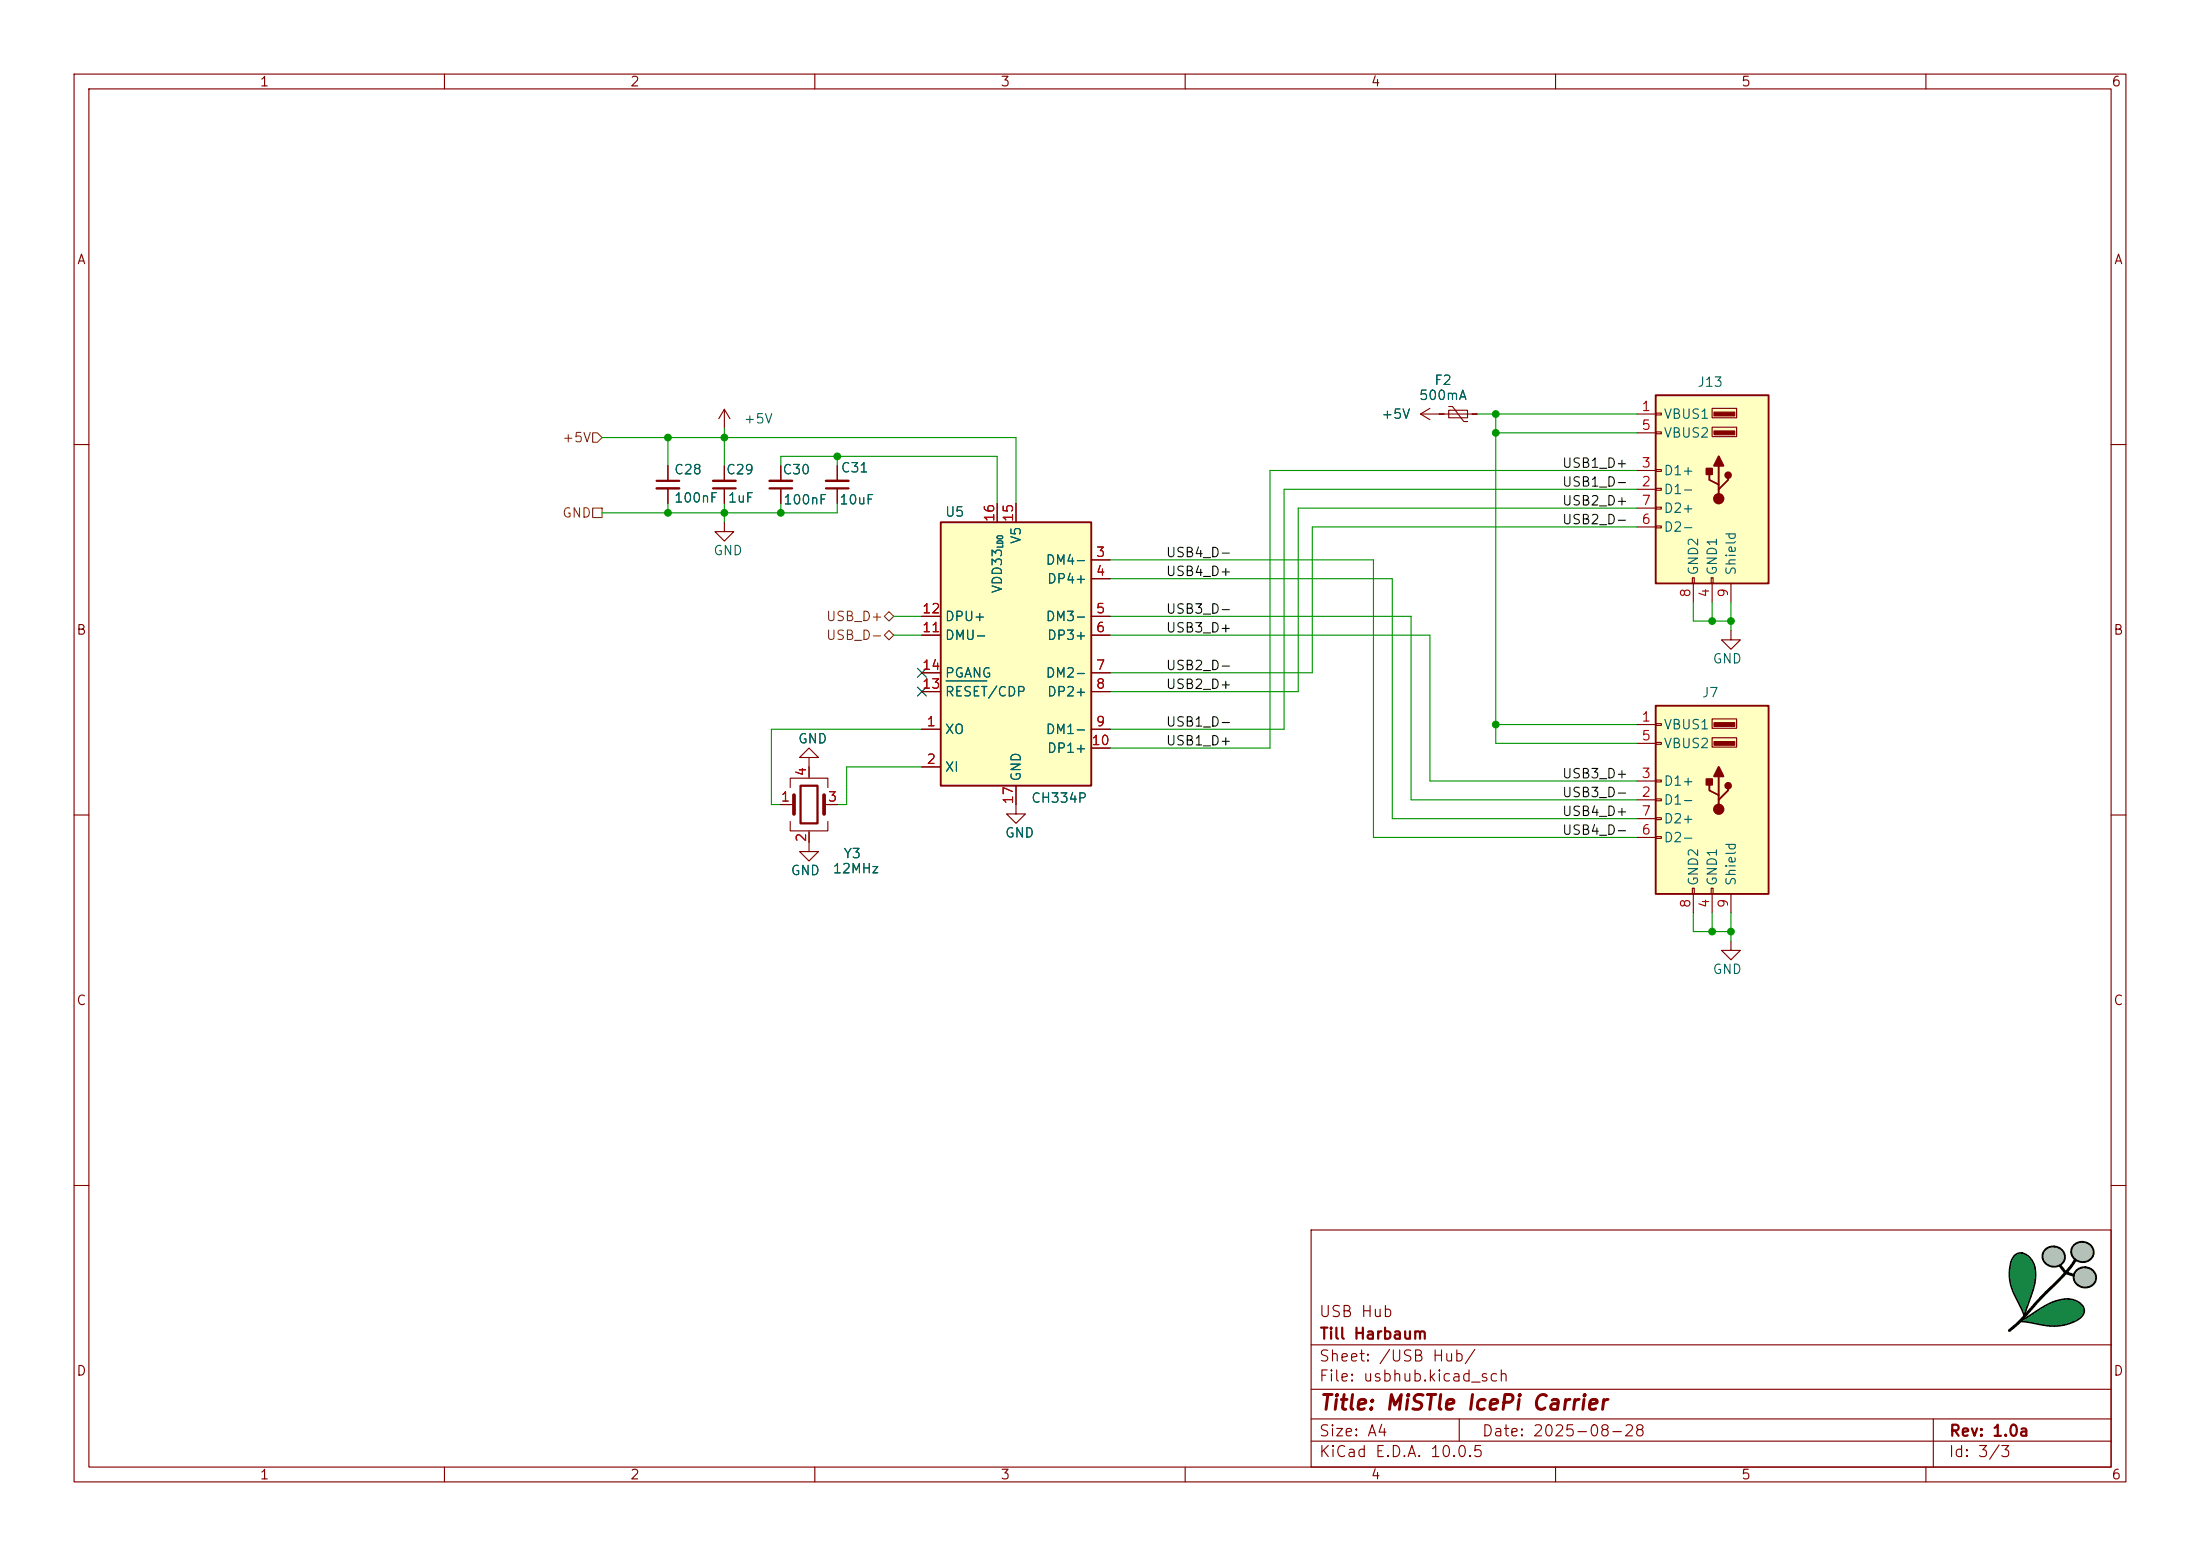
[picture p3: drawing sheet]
<svg xmlns="http://www.w3.org/2000/svg" width="297mm" height="210mm" viewBox="0 0 297 210" stroke-linecap="round" stroke-linejoin="round" font-family="sans-serif">
<g fill="none" stroke="#840000" stroke-width=".15">
<path d="M10 10h277v190h-277zM12 12h273v186h-273zM60 10v2M110 10v2M160 10v2M210 10v2M260 10v2M10 60h2M285 60h2M10 110h2M285 110h2M10 160h2"/>
<path d="M177 166h108v32h-108zM285 160h2M60 198v2M110 198v2M160 198v2M177 194.5h108M177 191.5h108M177 187.5h108M177 181.5h108M197 191.5v3M210 198v2M260 198v2"/>
<path d="M261 191.5v6.5"/>
</g>
<g fill="#168543">
<path d="M272.7 178.4l.5-.3a19.4 19.4 0 0 1 4.3-2.5 3.2 3.2 0 0 1 3.6 .6 1.22 1.22 0 0 1-.5 1.9 6.9 6.9 0 0 1-5.4 .6z"/>
<path d="M271.9 169.5a1.51 1.51 0 0 1 2.4 .5 4.4 4.4 0 0 1 .2 3.9l-1.2 3.7-.5-1.1a9.6 9.6 0 0 1-1.5-4.2v-.3a4 4 0 0 1 .6-2.5z"/>
</g>
<g fill="#c2c2c2">
<path d="M276.1 168.6a1.51 1.51 0 0 1 1.9-.2 1.51 1.51 0 0 1 .6 1.9 1.52 1.52 0 0 1-1.9 .5 1.52 1.52 0 0 1-.9-1.8z"/>
<path d="M280 168a1.51 1.51 0 0 1 1.9-.2 1.51 1.51 0 0 1 .6 1.9 1.52 1.52 0 0 1-1.9 .5 1.52 1.52 0 0 1-.9-1.8z"/>
<path d="M280.3 171.5a1.51 1.51 0 0 1 1.9-.2 1.51 1.51 0 0 1 .6 1.8 1.52 1.52 0 0 1-1.9 .6 1.52 1.52 0 0 1-.8-1.9z"/>
</g>
<path d="M105.4 108.6h1.8M106.7 110.9v1.2h5.1v-1.2M106.7 106.3v-1.3h5.1v1.3M109.2 112.1v2.8h-1.3l1.3 1.3 1.3-1.3h-1.3M109.2 103.5v1.5M111.3 108.6h1.7M233.7 127v1.3h-1.3l1.3 1.2 1.2-1.2h-1.2" fill="none" stroke="#840000" stroke-width=".15"/>
<path d="M107.2 107.3v2.6M111.3 107.3v2.6" fill="none" stroke="#840000" stroke-width=".51"/>
<path d="M108.1 106h2.3v5.1h-2.3z" fill="none" stroke="#840000" stroke-width=".3"/>
<path d="M223.5 95.3h15.3v25.4h-15.3z" fill="#ffffc2"/>
<path d="M223.5 95.3h15.3v25.4h-15.3zM230.8 105.4v1.3l1.2 .6v.7M232 104.8v2.5M233.3 106v.7l-1.3 1.3v.6" fill="none" stroke="#840000" stroke-width=".25"/>
<g fill="#840000" stroke="#840000" stroke-width=".25">
<path d="M232 103.5l.7 1.3h-1.3z"/>
<path d="M230.4 105.2h.7v.7h-.7z"/>
<circle cx="233.3" cy="106" r=".38"/>
<circle cx="232" cy="109.2" r=".63"/>
</g>
<g fill="#840000" stroke="#840000" stroke-width=".15">
<path d="M231.4 97.5h2.8v.5h-2.8z"/>
<path d="M231.4 100.1h2.8v.5h-2.8z"/>
</g>
<g fill="none" stroke="#840000" stroke-width=".15">
<path d="M194.3 55.9h5.1M195.6 55.4h2.5v1h-2.5zM195.6 54.9h.5l1.5 2h.5M221 97.8h2.5M223.5 97.7h.8v.2h-.8zM231.1 97h3.3v1.3h-3.3zM231.1 99.6h3.3v1.2h-3.3zM109.2 102.2h-1.3l1.3-1.2 1.3 1.2h-1.3v1.3M221 108h2.5M221 105.4h2.5M221 100.3h2.5M221 113h2.5"/>
<path d="M221 110.5h2.5M223.5 100.2h.8v.3h-.8zM223.5 105.3h.8v.2h-.8zM223.5 107.8h.8v.3h-.8zM223.5 110.4h.8v.2h-.8zM223.5 112.9h.8v.3h-.8zM228.5 119.9h.2v.8h-.2zM231 119.9h.3v.8h-.3zM228.6 120.7v2.5M231.1 120.7v2.5M233.7 120.7v2.5"/>
</g>
<path d="M223.5 53.3h15.3v25.4h-15.3z" fill="#ffffc2"/>
<path d="M223.5 53.3h15.3v25.4h-15.3zM230.8 63.5v1.3l1.2 .6v.6M232 62.9v2.5M233.3 64.1v.7l-1.3 1.2v.7" fill="none" stroke="#840000" stroke-width=".25"/>
<g fill="#840000" stroke="#840000" stroke-width=".25">
<path d="M232 61.6l.7 1.3h-1.3z"/>
<path d="M230.4 63.2h.7v.8h-.7z"/>
<circle cx="233.3" cy="64.1" r=".38"/>
<circle cx="232" cy="67.3" r=".63"/>
</g>
<g fill="#840000" stroke="#840000" stroke-width=".15">
<path d="M231.4 55.6h2.8v.5h-2.8z"/>
<path d="M231.4 58.2h2.8v.5h-2.8z"/>
</g>
<g fill="none" stroke="#840000" stroke-width=".15">
<path d="M97.8 55.2v2.6M97.8 55.2l-.8 1.3M97.8 55.2l.8 1.3M191.8 55.9h2.5M191.8 55.9l1.2 .7M193 55.1l-1.2 .8M221 55.9h2.5M221 58.4h2.5M223.5 55.8h.8v.2h-.8zM223.5 58.3h.8v.2h-.8zM231.1 55.1h3.3v1.3h-3.3zM231.1 57.7h3.3v1.2h-3.3z"/>
<path d="M90.2 62.9v2M90.2 65.9v2M97.8 70.5v1.3h1.3l-1.3 1.2-1.3-1.2h1.3M97.8 62.9v2M97.8 65.9v2M105.4 62.9v2M105.4 65.9v2M113 62.9v2M113 65.9v2M221 66h2.5M221 63.5h2.5M221 71.1h2.5"/>
<path d="M221 68.6h2.5M223.5 63.4h.8v.2h-.8zM223.5 65.9h.8v.3h-.8zM223.5 68.5h.8v.2h-.8zM223.5 71h.8v.2h-.8zM228.5 78h.2v.7h-.2zM228.6 78.7v2.6M231 78h.3v.7h-.3zM231.1 78.7v2.6M233.7 78.7v2.6M233.7 85.1v1.3h-1.3l1.3 1.2 1.2-1.2h-1.2M137.2 108.6v1.3h1.2l-1.2 1.2-1.3-1.2h1.3"/>
</g>
<path d="M88.6 64.9h3.1M96.3 65.9h3M103.9 65.9h3M111.5 65.9h3.1" fill="none" stroke="#840000" stroke-width=".3"/>
<path d="M88.6 65.9h3.1M96.3 64.9h3M103.9 64.9h3M111.5 64.9h3.1" fill="none" stroke="#840000" stroke-width=".33"/>
<path d="M127 70.5h20.3v35.5h-20.3z" fill="#ffffc2"/>
<path d="M127 70.5h20.3v35.5h-20.3z" fill="none" stroke="#840000" stroke-width=".25"/>
<g fill="none" stroke="#840000" stroke-width=".15">
<path d="M194.3 55.9h.6M198.8 55.9h.6M90.2 62.9v2M90.2 65.9v2M97.8 62.9v2M97.8 65.9v2M105.4 62.9v2M105.4 65.9v2M113 62.9v2M113 65.9v2M134.6 67.9v2.6M137.2 67.9v2.6"/>
<path d="M147.3 75.6h2.6M147.3 78.1h2.6M124.5 98.4h2.5M124.5 83.2h2.5M124.5 85.7h2.5M124.5 90.8h2.5M124.5 93.3h2.5M147.3 98.4h2.6M147.3 83.2h2.6M147.3 85.7h2.6M147.3 90.8h2.6M147.3 93.3h2.6"/>
<path d="M105.4 108.6h1.3M109.2 103.5v1.3M109.2 112.4v1.3M111.8 108.6h1.2M124.5 103.5h2.5M137.2 106v2.6M147.3 101h2.6"/>
</g>
<path d="M127.7 91.9h5.5" fill="none" stroke="#006464" stroke-width=".15"/>
<path d="M80 58.4h.6l.7 .7-.7 .6h-.6zM80 68.6h1.3v1.3h-1.3zM119.4 83.2l.6-.6 .6 .6-.6 .6zM119.4 85.7l.6-.6 .6 .6-.6 .7z" fill="none" stroke="#725600" stroke-width=".15"/>
<path d="M278.1 170.8l.8 1 1 .3M280.2 170.1a22.1 22.1 0 0 1-4 4.4l-1.1 1.1a25.4 25.4 0 0 1-3.8 4" fill="none" stroke="#000" stroke-width=".4"/>
<g fill="none" stroke="#009600" stroke-width=".15">
<path d="M81.3 59.1h55.9v8.8M90.2 59.1v3.8M97.8 57.8v5.1M199.4 55.9h21.6M201.9 55.9v44.4h19.1M201.9 58.4h19.1M90.2 67.9v1.3M97.8 67.9v2.6M105.4 62.9v-1.3h29.2v6.3M105.4 67.9v1.3M113 67.9v1.3h-31.7M113 61.6v1.3"/>
<path d="M149.9 75.6h35.5v37.4h35.6M149.9 78.1h38.1v32.4h33M221 63.5h-49.6v37.5h-21.5M221 71.1h-43.8v19.7h-27.3M221 68.6h-45.7v24.7h-25.4M221 66h-47.6v32.4h-23.5M120.6 83.2h3.9M120.6 85.7h3.9M124.5 98.4h-20.4v10.2h1.3M149.9 83.2h40.6v24.8h30.5M149.9 85.7h43.1v19.7h28M201.9 97.8h19.1"/>
<path d="M228.6 81.3v2.5h5.1M231.1 81.3v2.5M233.7 81.3v3.8M124.5 103.5h-10.2v5.1h-1.3M228.6 123.2v2.5h5.1M231.1 123.2v2.5M233.7 123.2v3.8"/>
</g>
<path d="M123.9 92.7l1.2 1.3M123.9 90.2l1.2 1.2M125.1 92.7l-1.2 1.3M125.1 90.2l-1.2 1.2" fill="none" stroke="#000084" stroke-width=".15"/>
<path d="M271.9 169.5a1.51 1.51 0 0 1 2.4 .5 4.4 4.4 0 0 1 .2 3.9l-1.2 3.7-.5-1.1a9.6 9.6 0 0 1-1.5-4.2v-.3a4 4 0 0 1 .6-2.5zM272.7 178.4l.5-.3a19.4 19.4 0 0 1 4.3-2.5 3.2 3.2 0 0 1 3.6 .6 1.22 1.22 0 0 1-.5 1.9 6.9 6.9 0 0 1-5.4 .6z" fill="none" stroke="#000" stroke-width=".2"/>
<path d="M276.1 168.6a1.51 1.51 0 0 1 1.9-.2 1.51 1.51 0 0 1 .6 1.9 1.52 1.52 0 0 1-1.9 .5 1.52 1.52 0 0 1-.9-1.8zM280 168a1.51 1.51 0 0 1 1.9-.2 1.51 1.51 0 0 1 .6 1.9 1.52 1.52 0 0 1-1.9 .5 1.52 1.52 0 0 1-.9-1.8zM280.3 171.5a1.51 1.51 0 0 1 1.9-.2 1.51 1.51 0 0 1 .6 1.8 1.52 1.52 0 0 1-1.9 .6 1.52 1.52 0 0 1-.8-1.9z" fill="none" stroke="#000" stroke-width=".26"/>
<g fill="#009600" stroke="#009600" stroke-width=".14">
<circle cx="233.7" cy="125.7" r=".46"/>
<circle cx="233.7" cy="83.8" r=".46"/>
<circle cx="231.1" cy="125.7" r=".46"/>
<circle cx="231.1" cy="83.8" r=".46"/>
<circle cx="113" cy="61.6" r=".46"/>
<circle cx="90.2" cy="69.2" r=".46"/>
<circle cx="105.4" cy="69.2" r=".46"/>
<circle cx="97.8" cy="59.1" r=".46"/>
<circle cx="90.2" cy="59.1" r=".46"/>
<circle cx="97.8" cy="69.2" r=".46"/>
<circle cx="201.9" cy="97.8" r=".46"/>
<circle cx="201.9" cy="55.9" r=".46"/>
<circle cx="201.9" cy="58.4" r=".46"/>
</g>
<text font-size="2" fill="#840000" x="178" y="190.8">Title: MiSTle IcePi Carrier</text>
<g font-size="1.5" fill="#840000">
<text x="178" y="178.1">USB Hub</text>
<text x="178" y="184.1">Sheet: /USB Hub/</text>
<text x="178" y="181.1">Till Harbaum</text>
<text x="178" y="186.8">File: usbhub.kicad_sch</text>
<text x="178" y="197">KiCad E.D.A. 10.0.5</text>
<text x="178" y="194.2">Size: A4</text>
<text x="200" y="194.2">Date: 2025-08-28</text>
<text x="263" y="197">Id: 3/3</text>
<text x="263" y="194.2">Rev: 1.0a</text>
</g>
<g font-size="1.3" fill="#840000">
<text x="35" y="12">1</text>
<text x="85" y="12">2</text>
<text x="135" y="12">3</text>
<text x="185" y="12">4</text>
<text x="235" y="12">5</text>
<text x="285" y="12">6</text>
<text x="10.3" y="36">A</text>
<text x="285.3" y="36">A</text>
<text x="10.2" y="86">B</text>
<text x="285.2" y="86">B</text>
<text x="10.2" y="136">C</text>
<text x="285.2" y="136">C</text>
<text x="10.2" y="186">D</text>
<text x="285.2" y="186">D</text>
<text x="35" y="200">1</text>
<text x="85" y="200">2</text>
<text x="135" y="200">3</text>
<text x="185" y="200">4</text>
<text x="235" y="200">5</text>
<text x="285" y="200">6</text>
</g>
<g font-size="1.3" fill="#006464">
<text x="193.5" y="52.3">F2</text>
<text x="229.1" y="52.5">J13</text>
<text x="100.3" y="57.5">+5V</text>
<text x="186.4" y="56.8">+5V</text>
<text x="191.5" y="54.3">500mA</text>
<text x="224.5" y="56.8">VBUS1</text>
<text x="224.5" y="59.4">VBUS2</text>
<text x="90.9" y="64.3">C28</text>
<text x="97.9" y="64.3">C29</text>
<text x="105.5" y="64.3">C30</text>
<text x="113.4" y="64.1">C31</text>
<text x="224.5" y="64.5">D1+</text>
<text x="90.9" y="68.1">100nF</text>
<text x="98.2" y="68.1">1uF</text>
<text x="105.7" y="68.4">100nF</text>
<text x="113.2" y="68.4">10uF</text>
<text x="127.5" y="70.1">U5</text>
<text x="224.5" y="67">D1-</text>
<text x="224.5" y="69.5">D2+</text>
<text x="96.2" y="75.3">GND</text>
<text x="138.1" y="73.5" transform="rotate(-90 138.1 73.5)">V5</text>
<text x="141.1" y="76.5">DM4-</text>
<text x="224.5" y="72.1">D2-</text>
<text x="229.6" y="77.8" transform="rotate(-90 229.6 77.8)">GND2</text>
<text x="232.1" y="77.8" transform="rotate(-90 232.1 77.8)">GND1</text>
<text x="234.6" y="77.8" transform="rotate(-90 234.6 77.8)">Shield</text>
<text x="135.6" y="80.2" transform="rotate(-90 135.6 80.2)">VDD33</text>
<text x="141.3" y="79.1">DP4+</text>
<text x="127.5" y="86.7">DMU-</text>
<text x="127.5" y="84.1">DPU+</text>
<text x="141.1" y="84.1">DM3-</text>
<text x="141.3" y="86.7">DP3+</text>
<text x="231.1" y="89.9">GND</text>
<text x="127.5" y="94.3">RESET/CDP</text>
<text x="127.5" y="91.8">PGANG</text>
<text x="141.1" y="91.8">DM2-</text>
<text x="141.3" y="94.3">DP2+</text>
<text x="229.7" y="94.4">J7</text>
<text x="107.7" y="100.7">GND</text>
<text x="127.5" y="99.4">XO</text>
<text x="141.1" y="99.4">DM1-</text>
<text x="141.3" y="101.9">DP1+</text>
<text x="224.5" y="98.8">VBUS1</text>
<text x="224.5" y="101.3">VBUS2</text>
<text x="127.5" y="104.5">XI</text>
<text x="138.1" y="105.6" transform="rotate(-90 138.1 105.6)">GND</text>
<text x="224.5" y="106.4">D1+</text>
<text x="135.6" y="113.4">GND</text>
<text x="139.1" y="108.7">CH334P</text>
<text x="224.5" y="108.9">D1-</text>
<text x="224.5" y="114">D2-</text>
<text x="224.5" y="111.5">D2+</text>
<text x="106.7" y="118.4">GND</text>
<text x="112.3" y="118.2">12MHz</text>
<text x="113.8" y="116.2">Y3</text>
<text x="229.6" y="119.7" transform="rotate(-90 229.6 119.7)">GND2</text>
<text x="232.1" y="119.7" transform="rotate(-90 232.1 119.7)">GND1</text>
<text x="234.6" y="119.7" transform="rotate(-90 234.6 119.7)">Shield</text>
<text x="231.1" y="131.8">GND</text>
</g>
<g font-size="1.3" fill="#a90000">
<text x="221.5" y="55.8">1</text>
<text x="221.5" y="58.3">5</text>
<text x="221.5" y="66">2</text>
<text x="221.5" y="63.4">3</text>
<text x="134.5" y="70.6" transform="rotate(-90 134.5 70.6)">16</text>
<text x="137.1" y="70.6" transform="rotate(-90 137.1 70.6)">15</text>
<text x="221.5" y="71">6</text>
<text x="221.5" y="68.5">7</text>
<text x="147.9" y="75.5">3</text>
<text x="124.4" y="83.1">12</text>
<text x="147.9" y="78">4</text>
<text x="147.9" y="83.1">5</text>
<text x="228.5" y="80.7" transform="rotate(-90 228.5 80.7)">8</text>
<text x="231.1" y="80.7" transform="rotate(-90 231.1 80.7)">4</text>
<text x="233.6" y="80.7" transform="rotate(-90 233.6 80.7)">9</text>
<text x="124.4" y="85.6">11</text>
<text x="147.9" y="85.6">6</text>
<text x="124.4" y="93.3">13</text>
<text x="124.4" y="90.7">14</text>
<text x="147.9" y="90.7">7</text>
<text x="147.9" y="93.3">8</text>
<text x="125" y="98.3">1</text>
<text x="147.3" y="100.9">10</text>
<text x="147.9" y="98.3">9</text>
<text x="221.5" y="97.7">1</text>
<text x="221.5" y="100.2">5</text>
<text x="109.1" y="104.9" transform="rotate(-90 109.1 104.9)">4</text>
<text x="125" y="103.4">2</text>
<text x="221.5" y="107.9">2</text>
<text x="221.5" y="105.3">3</text>
<text x="105.3" y="108.5">1</text>
<text x="109.1" y="113.8" transform="rotate(-90 109.1 113.8)">2</text>
<text x="111.7" y="108.5">3</text>
<text x="137.1" y="108.7" transform="rotate(-90 137.1 108.7)">17</text>
<text x="221.5" y="112.9">6</text>
<text x="221.5" y="110.4">7</text>
<text x="228.5" y="122.7" transform="rotate(-90 228.5 122.7)">8</text>
<text x="231.1" y="122.7" transform="rotate(-90 231.1 122.7)">4</text>
<text x="233.6" y="122.7" transform="rotate(-90 233.6 122.7)">9</text>
</g>
<g font-size="1.3" fill="#725600">
<text x="75.8" y="60">+5V</text>
<text x="75.8" y="70.2">GND</text>
<text x="111.4" y="84.1">USB_D+</text>
<text x="111.4" y="86.7">USB_D-</text>
</g>
<g font-size="1.3" fill="#0f0f0f">
<text x="210.8" y="63.5">USB1_D+</text>
<text x="210.8" y="66">USB1_D-</text>
<text x="210.8" y="68.5">USB2_D+</text>
<text x="210.8" y="71.1">USB2_D-</text>
<text x="157.3" y="75.5">USB4_D-</text>
<text x="157.3" y="83.1">USB3_D-</text>
<text x="157.3" y="78.1">USB4_D+</text>
<text x="157.3" y="85.7">USB3_D+</text>
<text x="157.3" y="93.3">USB2_D+</text>
<text x="157.3" y="90.8">USB2_D-</text>
<text x="157.3" y="100.9">USB1_D+</text>
<text x="157.3" y="98.4">USB1_D-</text>
<text x="210.8" y="105.4">USB3_D+</text>
<text x="210.8" y="107.9">USB3_D-</text>
<text x="210.8" y="110.5">USB4_D+</text>
<text x="210.8" y="113">USB4_D-</text>
</g>
<text font-size=".8" fill="#006464" x="135.6" y="74.1" transform="rotate(-90 135.6 74.1)">LDO</text>
</svg>
